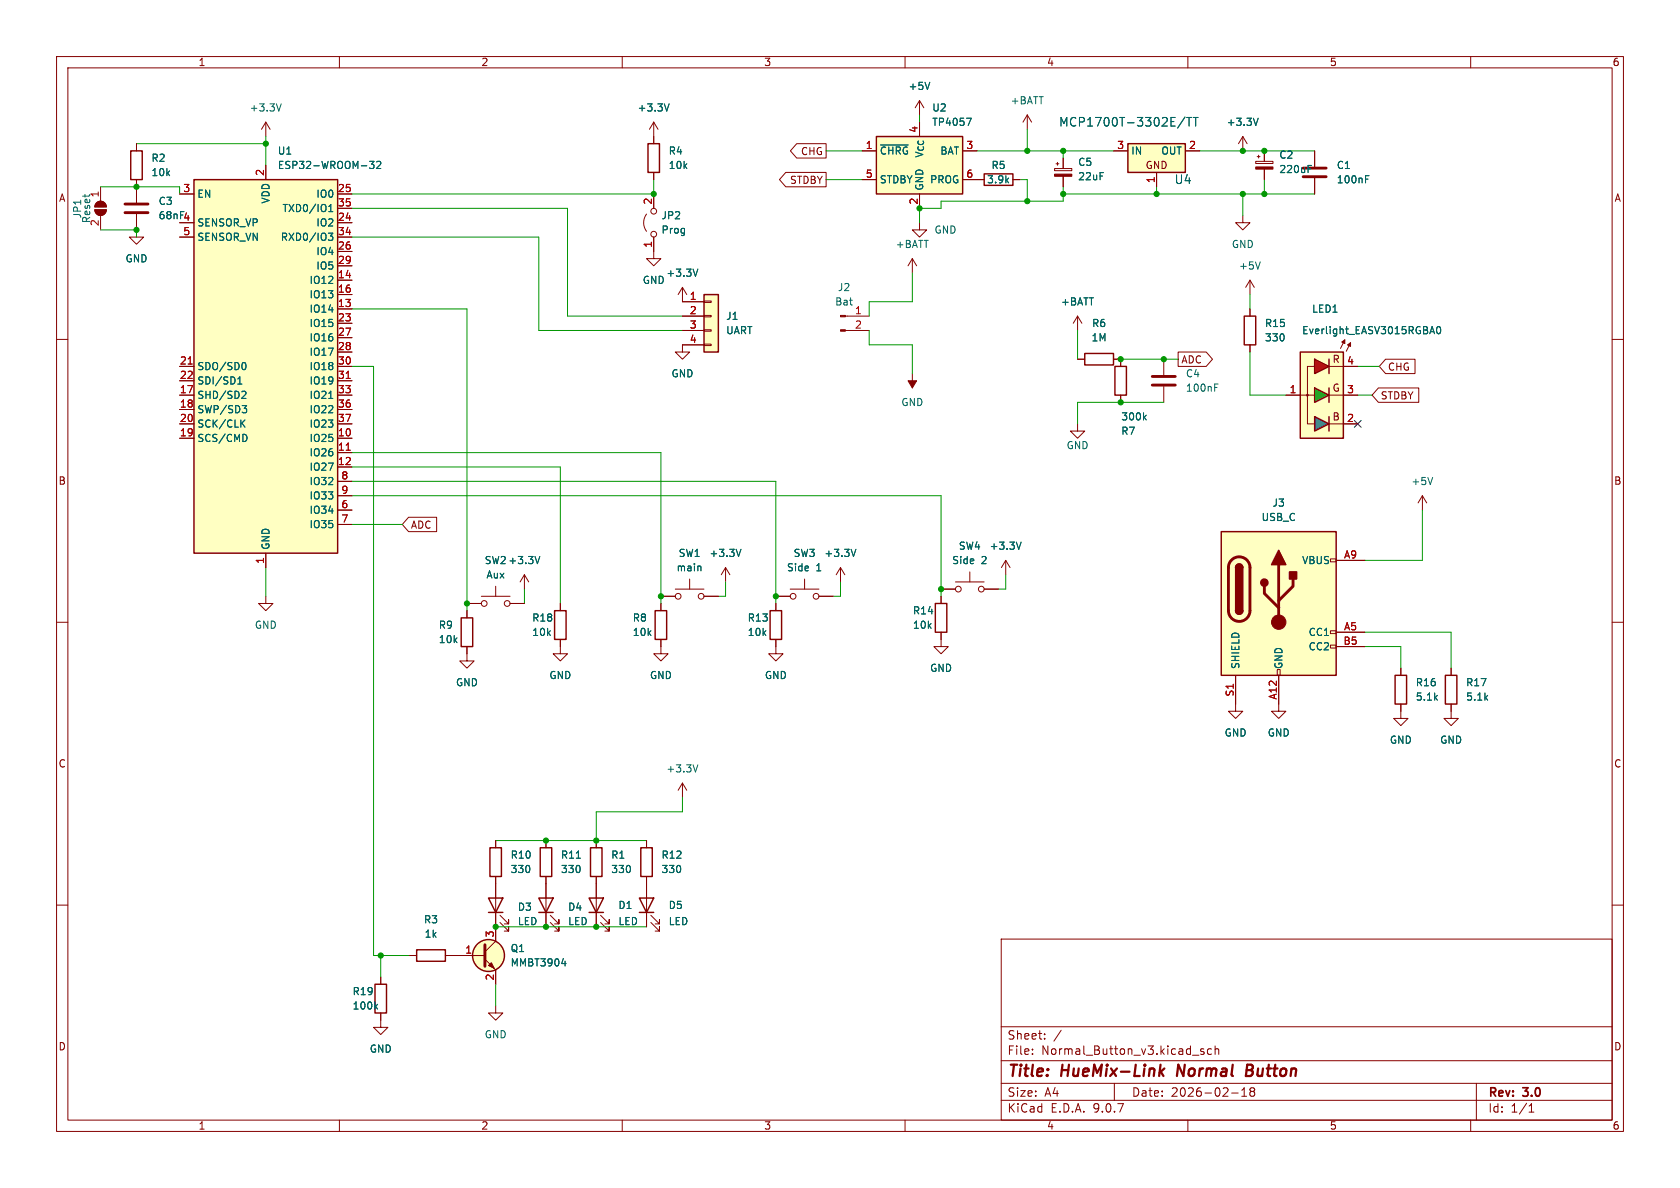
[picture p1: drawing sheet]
<svg xmlns="http://www.w3.org/2000/svg" width="297mm" height="210mm" viewBox="0 0 297 210" stroke-linecap="round" stroke-linejoin="round" font-family="sans-serif">
<g fill="none" stroke="#840000" stroke-width=".18">
<path d="M10 10h277v190h-277zM12 12h273v186h-273zM60 10v2M110 10v2M160 10v2M210 10v2M260 10v2M10 60h2M285 60h2M10 110h2M285 110h2M10 160h2"/>
<path d="M177 166h108v32h-108zM285 160h2M60 198v2M110 198v2M160 198v2M177 194.5h108M177 191.5h108M177 187.5h108M177 181.5h108M182.5 186.3v.1M182.5 185.5v.1M184.7 183.6v.1"/>
<path d="M184.7 182.8v.1M187.6 182.1l-1.3 2M197 191.5v3M210 198v2M210.8 186.5h1.2M212.8 185.5l-.3-.1-.3 .2 .1 .2 .5 .2v.3h-.6M214.2 185.5l-.5-.1-.2 .3v.4l.1 .2h.6M214.8 185.5l.2-.1 .4 .1 .1 .9M214.8 184.9v1.5M217.7 193.2h1.2M219.5 193.8h.9M219.5 192.7l.5-.4v1.5"/>
<path d="M221.2 192.9l-.2 .3v.5l.2 .1 .5-.1 .1-.2-.1-.4-.2-.2M221.2 192.9l-.2-.2 .2-.4 .5 .1 .1 .2-.3 .3M221.2 192.9h.3M260 198v2M261 191.5v6.5M270.3 196.6h.9M270.3 195.5l.4-.4v1.5"/>
</g>
<path d="M205.2 189.4l.5 .8M205.8 188.9l-.8 .7M208.3 188.2l-.2 2M220.4 189.2h.7M221.1 189.2l.2 .1M221.2 188.2h-.7l-.2 2 .9-.1M221.3 189.1l-.2 .1" fill="none" stroke="#840000" stroke-width=".4"/>
<path d="M199.4 25.4h10.1v5.1h-10.1z" fill="#ffffc2"/>
<path d="M199.4 25.4h10.1v5.1h-10.1z" fill="none" stroke="#840000" stroke-width=".25"/>
<path d="M196.8 26.7h2.6M204.5 30.5v2.5M209.5 26.7h2.6" fill="none" stroke="#840000" stroke-width=".18"/>
<path d="M209.5 20.7l-1.3 1.9M209.8 20.8h.9M210.2 20.8v1.5M210.9 20.8h.9M211.4 20.8v1.5" fill="none" stroke="#006464" stroke-width=".18"/>
<path d="M154.9 24.1h15.3v10.2h-15.3z" fill="#ffffc2"/>
<g fill="none" stroke="#840000" stroke-width=".25">
<path d="M114.6 25.4h2v5.1h-2zM154.9 24.1h15.3v10.2h-15.3zM191.8 62.5h5v2h-5zM197.1 64.8h2v5.1h-2zM104.1 158.8h2.6l-1.3 2.5zM113 158.8h2.6l-1.3 2.5zM66.3 174h2v5.1h-2zM104.1 161.3h2.6M113 161.3h2.6"/>
<circle cx="86.4" cy="168.9" r="2.82"/>
</g>
<g fill="none" stroke="#840000" stroke-width=".18">
<path d="M114.3 37.8a2.54 2.54 0 0 0 0 3.1M115.6 21.6l-.8 1.3M115.6 21.6l.7 1.3M115.6 21.6v3.8M115.6 30.5v1.3M115.6 34.3v2.5M152.4 26.7h2.5M152.4 31.8h2.5M162.6 39.4v1.2h1.2l-1.2 1.3-1.3-1.3h1.3M162.6 34.3v2.5M170.2 26.7h2.5M170.2 31.8h2.5"/>
<path d="M181.6 20.3l-.8 1.3M181.6 20.3l.8 1.3M181.6 20.3v2.6M24.1 40.6v1.3h1.3l-1.3 1.3-1.2-1.3h1.2M115.6 41.9v3.8h1.2l-1.2 1.3-1.3-1.3h1.3M149.5 55.9h4.2M149.5 58.4h4.2M161.3 45.7v2.6M161.3 45.7l-.8 1.3M161.3 45.7l.8 1.3M161.3 66v2.6M190.5 74.9v1.3h1.3l-1.3 1.3-1.3-1.3h1.3"/>
<path d="M190.5 63.5h1.3M196.8 63.5h1.3v1.3M198.1 69.9v1.2M177.8 99.1l-.8 1.2M177.8 99.1l.8 1.2M177.8 99.1v2.5M128.3 100.3l-.8 1.3M128.3 100.3l.7 1.3M128.3 100.3v2.6M148.6 100.3l-.8 1.3M148.6 100.3l.8 1.3M148.6 100.3v2.6"/>
<path d="M166.4 104.1h2.5M168.9 102.9h5.1M171.4 101.1v1.8M174 104.1h2.5M105.4 156.2v7.6M114.3 156.2v7.6M67.3 179.1v2.5h1.3l-1.3 1.3-1.3-1.3h1.3M67.3 172.7v1.3M80 168.9h5.7M85.7 169.5l1.9 2v2.5M87.6 177.8v1.3h1.3l-1.3 1.2-1.2-1.2h1.2M87.6 163.8v2.6l-1.9 1.9"/>
<path d="M106.2 163.1l1.5 1.5v-.8v.8h-.8M106.2 161.8l1.5 1.5v-.7v.7h-.8M115.1 163.1l1.5 1.5v-.8v.8h-.8M115.1 161.8l1.5 1.5v-.7v.7h-.8"/>
<circle cx="115.6" cy="37.3" r=".51"/>
<circle cx="115.6" cy="41.4" r=".51"/>
<circle cx="169.4" cy="104.1" r=".51"/>
<circle cx="173.5" cy="104.1" r=".51"/>
</g>
<path d="M118.3 18.4l-.4 1.2M155.7 25.6h4.9M170.9 20.9h.8l-.5 1.3M202.3 73.8l.3 .4M202.6 73.4l-.4 .5M131 97.1l-.4 1.3M151.3 97.1l-.4 1.3M180.5 95.8l-.4 1.3M66.4 177.9l.4 .5M66.8 177.5l-.5 .5M99.3 170.3h.8M99.9 169.9v.9" fill="none" stroke="#006464" stroke-width=".18"/>
<g fill="#840000" stroke="#840000" stroke-width=".18">
<path d="M160.5 67.3h1.6l-.8 1.3z"/>
<path d="M86.4 170.7l.5-.5 .5 1z"/>
<path d="M148.6 55.8h.9v.2h-.9z"/>
<path d="M148.6 58.3h.9v.2h-.9z"/>
</g>
<circle cx="86.4" cy="168.9" r="2.82" fill="#ffffc2" stroke="#ffffc2" stroke-width=".18"/>
<path d="M85.7 167v3.8" fill="none" stroke="#840000" stroke-width=".51"/>
<path d="M124.5 52.1h2.5v10.1h-2.5z" fill="#ffffc2"/>
<g fill="none" stroke="#840000" stroke-width=".25">
<path d="M124.5 52.1h2.5v10.1h-2.5zM81.5 109.2h2.1v5.1h-2.1zM98 108h2.1v5h-2.1zM115.8 108h2.1v5h-2.1zM136.1 108h2.1v5h-2.1zM165.4 106.7h2v5.1h-2zM246.6 119.4h2.1v5.1h-2.1zM255.5 119.4h2.1v5.1h-2.1zM86.4 158.8h2.5l-1.3 2.5zM86.6 149.9h2v5h-2zM95.2 158.8h2.6l-1.3 2.5zM95.5 149.9h2v5h-2z"/>
<path d="M104.4 149.9h2v5h-2zM113.3 149.9h2v5h-2zM73.7 167.9h5v2h-5zM86.4 161.3h2.5M95.2 161.3h2.6"/>
</g>
<g fill="none" stroke="#840000" stroke-width=".18">
<path d="M120.6 50.8v2.5h3.9M120.6 55.9h3.9M120.6 58.4h3.9M120.6 50.8l-.7 1.3M120.6 50.8l.8 1.3M124.5 53.2h1.2v.3h-1.2zM124.5 55.8h1.2v.2h-1.2zM124.5 58.3h1.2v.2h-1.2zM124.5 60.8h1.2v.3h-1.2zM124.5 61h-3.9v1.2h1.3l-1.3 1.3-1.2-1.3h1.2M82.5 114.3v2.5h1.3l-1.3 1.3-1.2-1.3h1.2M82.5 108v1.2"/>
<path d="M82.5 106.7h2.6M85.1 105.4h5.1M87.6 103.6v1.8M90.2 106.7h2.5M92.7 101.6l-.8 1.3M92.7 101.6l.8 1.3M92.7 101.6v2.5M99.1 113v2.6h1.2l-1.2 1.2-1.3-1.2h1.3M99.1 106.7v1.3M116.8 113v2.6h1.3l-1.3 1.2-1.2-1.2h1.2M116.8 105.4h2.6M116.8 106.7v1.3"/>
<path d="M119.4 104.1h5.1M121.9 102.4v1.7M124.5 105.4h2.5M137.2 113v2.6h1.2l-1.2 1.2-1.3-1.2h1.3M137.2 106.7v1.3M137.2 105.4h2.5M139.7 104.1h5.1M142.2 102.4v1.7M144.8 105.4h2.5M166.4 111.8v2.5h1.2l-1.2 1.3-1.3-1.3h1.3M166.4 105.4v1.3M247.6 118.1v1.3"/>
<path d="M256.5 118.1v1.3M120.6 138.4v2.6M120.6 138.4l-.7 1.3M120.6 138.4l.8 1.3M247.6 124.5v2.5h1.3l-1.3 1.3-1.2-1.3h1.2M256.5 124.5v2.5h1.3l-1.3 1.3-1.2-1.3h1.2M87.6 148.6v1.3M87.6 154.9v8.9M96.5 148.6v1.3M96.5 154.9v8.9M105.4 148.6v1.3M105.4 154.9v1.3"/>
<path d="M114.3 148.6v1.3M114.3 154.9v1.3M72.4 168.9h1.3M78.7 168.9h1.3M88.4 163.1l1.5 1.5v-.8v.8h-.7M88.4 161.8l1.5 1.5v-.7v.7h-.7M97.3 163.1l1.5 1.5v-.8v.8h-.8M97.3 161.8l1.5 1.5v-.7v.7h-.8"/>
<circle cx="85.6" cy="106.7" r=".51"/>
<circle cx="89.7" cy="106.7" r=".51"/>
<circle cx="119.9" cy="105.4" r=".51"/>
<circle cx="124" cy="105.4" r=".51"/>
<circle cx="140.2" cy="105.4" r=".51"/>
<circle cx="144.3" cy="105.4" r=".51"/>
</g>
<path d="M123.4 47.6l-.5 1.2M95.4 98.4l-.4 1.2M123.9 100.1v.8M123.4 135.2l-.5 1.3M101.9 151.7h.7" fill="none" stroke="#006464" stroke-width=".18"/>
<path d="M229.9 62.2h7.6v15.3h-7.6z" fill="#ffffc2"/>
<path d="M232.4 63.5l2.5 1.3-2.5 1.2z" fill="#f01e1e"/>
<path d="M232.4 68.6l2.5 1.3-2.5 1.2z" fill="#1ec81e"/>
<path d="M232.4 73.7l2.5 1.2-2.5 1.3z" fill="#4646c8"/>
<g fill="none" stroke="#840000" stroke-width=".18">
<path d="M219.7 24.1l-.8 1.3M219.7 24.1l.8 1.3M219.7 24.1v2.6M205.7 63.5v2.8M205.7 68.3v2.8M227.3 69.9h5M232.3 64.8h-1.2v10.1h1.2M234.9 69.9h5.1M234.9 64.8h5.1M234.9 74.9h5.1M237.2 60.5l.5 .2M237.7 60.1l-.7 1.5"/>
<path d="M238.3 61l.5 .2M238.8 60.6l-.8 1.5M226.1 124.5v1.2h1.2l-1.2 1.3-1.3-1.3h1.3"/>
<circle cx="231.1" cy="69.8" r=".15"/>
</g>
<path d="M229.9 62.2h7.6v15.3h-7.6zM232.4 63.5l2.5 1.3-2.5 1.2zM232.4 68.6l2.5 1.3-2.5 1.2zM232.4 73.7l2.5 1.2-2.5 1.3zM234.9 63.5v2.5M234.9 68.6v2.5M234.9 73.7v2.5" fill="none" stroke="#840000" stroke-width=".25"/>
<g fill="#840000" stroke="#840000" stroke-width=".18">
<path d="M237.2 60.5l.5-.4v.6z"/>
<path d="M238.3 61l.5-.4v.6z"/>
</g>
<path d="M222.4 20.9l-.4 1.3M252.8 59l.4-1.3 .4 1.3M252.9 58.6h.6M254.2 57.8l.1-.1a.68 .68 0 0 1 .4 .7 .68 .68 0 0 1-.4 .6 .84 .84 0 0 1-.1-1.2zM214.7 68.5h.5M214.7 67.9h.6" fill="none" stroke="#006464" stroke-width=".18"/>
<path d="M203.7 66.5h4.1M203.7 68.1h4.1" fill="none" stroke="#840000" stroke-width=".51"/>
<path d="M215.9 94h20.3v25.4h-20.3z" fill="#ffffc2"/>
<g fill="none" stroke="#840000" stroke-width=".18">
<path d="M162.6 17.8l-.8 1.3M162.6 17.8l.7 1.3M162.6 17.8v2.5M16.8 37.1h2a1.02 1.02 0 0 1-1 1 1.02 1.02 0 0 1-1-1zM17.1 35.9a1.02 1.02 0 0 1 1.1-.3 1.02 1.02 0 0 1 .6 1h-2zM17.8 33v2.6M17.8 38.1v2.5M24.1 25.4v1.3M24.1 31.8v4M24.1 37.8v2.8M47 21.6l-.8 1.3M47 21.6l.8 1.3"/>
<path d="M47 21.6v2.5M172.7 31.8h1.3M179.1 31.8h1.2M219.7 38.1v1.3h1.3l-1.3 1.2-1.3-1.2h1.3M222 28.5h3v.4h-3zM222.2 27.7h.6M222.5 27.4v.5M223.5 26.7v1.8M223.5 29.9v1.9M232.4 26.7v2.8M232.4 31.5v2.8M190.5 55.9l-.8 1.3"/>
<path d="M190.5 55.9l.8 1.3M190.5 55.9v2.5M221 49.5v2.6M221 54.6v1.3M221 49.5l-.8 1.3M221 49.5l.7 1.3M221 61v1.2M235.2 98.8h1v.5h-1zM236.2 99.1h5.1M251.5 87.6l-.8 1.3M251.5 87.6l.7 1.3M251.5 87.6v2.6"/>
<path d="M47 105.4v1.3h1.3l-1.3 1.3-1.3-1.3h1.3M218.4 119.4v6.3h1.3l-1.3 1.3-1.2-1.3h1.2M225.8 118.4h.5v1h-.5zM226.1 119.4v5.1M235.2 111.5h1v.5h-1zM235.2 114h1v.6h-1zM236.2 111.8h5.1M236.2 114.3h5.1"/>
</g>
<path d="M23.1 26.7h2v5.1h-2zM174 30.7h5.1v2.1h-5.1zM220 55.9h2v5.1h-2zM215.9 94h20.3v25.4h-20.3zM218.4 100.3a.64 .64 0 0 1 .7-.6 .64 .64 0 0 1 .6 .6M218.4 108a.64 .64 0 0 0 .7 .6 .64 .64 0 0 0 .6-.6" fill="none" stroke="#840000" stroke-width=".25"/>
<path d="M22.1 36.1h4.1M22.1 37.6h4.1M230.4 29.7h4M230.4 31.2h4M217.7 99a1.9 1.9 0 0 1 2.1-.4 1.9 1.9 0 0 1 1.2 1.7v7.7a1.91 1.91 0 0 1-1.9 1.8 1.91 1.91 0 0 1-1.9-1.8v-7.8l.1-.7zM226.1 99.8v10.2M223.5 103.6v1.3l2.6 2.5M228.6 102.4v1.2l-2.5 2.6" fill="none" stroke="#840000" stroke-width=".51"/>
<g fill="#840000" stroke="#840000" stroke-width=".25">
<path d="M218.4 100.3h1.3v7.7h-1.3z"/>
<path d="M218.6 99.9a.64 .64 0 0 1 .7-.2 .64 .64 0 0 1 .4 .6h-1.3z"/>
<path d="M218.4 108h1.3a.64 .64 0 0 1-.6 .6 .64 .64 0 0 1-.7-.6z"/>
<path d="M226.1 97.3l1.2 2.5h-2.5z"/>
<path d="M228 101.1h1.2v1.3h-1.2z"/>
<circle cx="223.5" cy="103" r=".63"/>
</g>
<g fill="#840000" stroke="#840000" stroke-width=".18">
<path d="M17.1 35.9a1.02 1.02 0 0 1 1.1-.3 1.02 1.02 0 0 1 .6 1h-2z"/>
<path d="M16.8 37.1h2a1.02 1.02 0 0 1-1 1 1.02 1.02 0 0 1-1-1z"/>
<path d="M222 29.5h3v.4h-3z"/>
<circle cx="226.1" cy="110" r="1.27"/>
</g>
<path d="M49.7 18.4l-.4 1.2M164.4 14.5l-.4 1.3M231.3 29.8h.4M231.3 29.2h.6M241.4 31.7h.4M241.4 31.1h.6M222.8 46.3l-.4 1.3M253.3 84.4l-.4 1.3" fill="none" stroke="#006464" stroke-width=".18"/>
<path d="M34.3 31.8h25.4v66h-25.4z" fill="#ffffc2"/>
<path d="M34.3 31.8h25.4v66h-25.4z" fill="none" stroke="#840000" stroke-width=".25"/>
<g fill="none" stroke="#840000" stroke-width=".18">
<path d="M24.1 25.4v1.3M24.1 31.8v4M24.1 37.8v2.8M31.7 34.3h2.6M31.7 39.4h2.6M47 29.2v2.6M59.7 34.3h2.5M59.7 39.4h2.5M59.7 36.8h2.5M115.6 24.1v1.3M115.6 30.5v1.3M115.6 34.3v2.5"/>
<path d="M138.9 30.5h7.1v2.5h-7.1l-1.1-1.2zM140.8 25.4h5.2v2.5h-5.2l-1.1-1.2zM152.4 26.7h2.5M152.4 31.8h2.5M162.6 34.3v2.5M170.2 26.7h2.5M170.2 31.8h3.8M179.1 31.8h1.2M186.4 29.8h3.1v.4h-3.1zM186.7 29h.5M186.9 28.7v.5M188 27.9v1.9"/>
<path d="M188 31.2v1.8M196.8 26.7h2.6M204.5 30.5v2.5M209.5 26.7h2.6M223.5 26.7v1.8M223.5 29.9v1.9M232.4 26.7v2.8M232.4 31.5v2.8M31.7 41.9h2.6M59.7 41.9h2.5M59.7 44.5h2.5M59.7 47h2.5"/>
<path d="M59.7 49.5h2.5M59.7 52.1h2.5M59.7 54.6h2.5M59.7 57.2h2.5M59.7 59.7h2.5M115.6 41.9v2.6M120.6 53.3h3.9M120.6 55.9h3.9M120.6 58.4h3.9M221 54.6v1.3M31.7 64.8h2.6M31.7 67.3h2.6"/>
<path d="M31.7 69.9h2.6M31.7 72.4h2.6M31.7 74.9h2.6M31.7 77.5h2.6M59.7 64.8h2.5M59.7 67.3h2.5M59.7 69.9h2.5M59.7 72.4h2.5M59.7 74.9h2.5M59.7 77.5h2.5M59.7 62.2h2.5M120.6 61h3.9"/>
<path d="M190.5 63.5h1.3M196.8 63.5h1.3v1.3M198.1 69.9v1.2M208.3 62.2h4.9l1.2 1.3-1.2 1.3h-4.9zM221 61v1.2M227.3 69.9h2.6M237.5 64.8h2.5M237.5 69.9h2.5M237.5 74.9h2.5M243.7 68.6h7.1v2.5h-7.1l-1.1-1.2zM245 63.5h5.2v2.5h-5.2l-1.2-1.2zM47 97.8v2.5"/>
<path d="M59.7 80h2.5M59.7 82.6h2.5M59.7 85.1h2.5M59.7 87.6h2.5M59.7 90.2h2.5M59.7 92.7h2.5M72.2 91.4h5v2.6h-5l-1.1-1.3zM236.2 99.1h5.1M82.5 108v1.2M82.5 114.3v1.3M82.5 106.7h2.6M90.2 106.7h2.5"/>
<path d="M99.1 106.7v1.3M99.1 113v1.3M116.8 105.4h2.6M116.8 106.7v1.3M116.8 113v1.3M124.5 105.4h2.5M137.2 106.7v1.3M137.2 113v1.3M137.2 105.4h2.5M144.8 105.4h2.5M166.4 104.1h2.5M166.4 105.4v1.3"/>
<path d="M166.4 111.8v1.2M174 104.1h2.5M218.4 119.4v5.1M226.1 119.4v5.1M236.2 111.8h5.1M236.2 114.3h5.1M247.6 118.1v1.3M256.5 118.1v1.3M247.6 124.5v1.2M256.5 124.5v1.2M87.6 148.6v1.3M87.6 154.9v3.9"/>
<path d="M96.5 148.6v1.3M96.5 154.9v3.9M105.4 148.6v1.3M105.4 154.9v3.9M114.3 148.6v1.3M114.3 154.9v3.9M67.3 172.7v1.3M67.3 179.1v1.2M72.4 168.9h1.3M78.7 168.9h7M87.6 161.3v5.1M87.6 171.5v2.5"/>
<path d="M96.5 161.3v2.5M105.4 161.3v2.5M114.3 161.3v2.5"/>
</g>
<g fill="none" stroke="#006464" stroke-width=".18">
<path d="M118.3 18.4l-.4 1.2M164.4 14.5l-.4 1.3M58.1 37.4h.7M58.1 36.5l.4-.4v1.3M65.3 28.5h.8l-.4 .5 .4 .1v.6l-.2 .1-.6-.1M66.6 28.6l.5-.1 .2 .4-.8 .9h.8M155.7 25.6h4.9M170.9 20.9h.8l-.5 1.3M209.5 20.7l-1.3 1.9M209.8 20.8h.9M210.2 20.8v1.5M210.9 20.8h.9"/>
<path d="M211.4 20.8v1.5M222.4 20.9l-.4 1.3M231.3 29.8h.4M231.3 29.2h.6M241.4 31.7h.4M241.4 31.1h.6M58.1 41.2h.7l-.4 .5 .4 .1v.6l-.2 .1-.5-.1M123.4 47.6l-.5 1.2M252.8 59l.4-1.3 .4 1.3M252.9 58.6h.6M254.2 57.8l.1-.1a.68 .68 0 0 1 .4 .7 .68 .68 0 0 1-.4 .6 .84 .84 0 0 1-.1-1.2zM42 67.9h.8"/>
<path d="M42 67l.4-.4v1.3M42.8 74.8l.5 .7M42.8 71.7h.8l-.4 .5 .3 .1 .1 .4-.2 .3h-.4M42.9 69.2h.5l.1 .3-.8 .9h.8M43.1 64.1a.68 .68 0 0 1 .4 .6 .68 .68 0 0 1-.4 .6M43.3 74.2l-.7 .8M43.4 76.8l.3 .5-.3 .7M58.1 70.4h.7M202.3 73.8l.3 .4M202.6 73.4l-.4 .5M95.4 98.4l-.4 1.2M131 97.1l-.4 1.3"/>
<path d="M151.3 97.1l-.4 1.3M180.5 95.8l-.4 1.3M123.9 100.1v.8M101.9 151.7h.7M66.4 177.9l.4 .5M66.8 177.5l-.5 .5M99.3 170.3h.8M99.9 169.9v.9"/>
</g>
<path d="M33.3 64.4h.7M61.2 66.9h.7M61.2 79.6h.7" fill="none" stroke="#a90000" stroke-width=".18"/>
<path d="M186.4 30.8h3.1v.4h-3.1z" fill="#840000" stroke="#840000" stroke-width=".18"/>
<g fill="none" stroke="#009600" stroke-width=".18">
<path d="M17.8 33h13.9v1.3M24.1 25.4h22.9M47 24.1v5.1M62.2 36.8h38.1v19.1h20.3M115.6 31.8v2.5h-53.4M146 26.7h6.4M146 31.8h6.4M162.6 20.3v1.3M172.7 26.7h24.1M180.3 31.8h1.3v3.8M181.6 22.9v3.8M188 26.7v1.2"/>
<path d="M188 33v2.6h-21.6v1.2h-3.8v2.6M188 34.3h44.4M204.5 33v1.3M212.1 26.7h20.3M219.7 34.3v3.8M223.5 31.8v2.5M17.8 40.6h6.3v1.3M62.2 54.6h20.3v53.4M62.2 41.9h33v16.5h25.4M153.7 58.4v2.6h7.6v5M161.3 48.3v5h-7.6v2.6M190.5 58.4v5.1"/>
<path d="M221 52.1v2.5M62.2 64.8h3.8v104.1h6.4M198.1 63.5h10.2M205.7 71.1h-15.2v3.8M221 62.2v7.7h6.3M240 69.9h2.6M240 64.8h3.8M62.2 92.7h8.9M62.2 87.6h104.2v17.8M62.2 82.6h36.9v24.1M62.2 85.1h75v21.6M62.2 80h54.6v26.7"/>
<path d="M251.5 90.2v8.9h-10.2M47 100.3v5.1M92.7 104.1v2.6M128.3 102.9v2.5h-1.3M148.6 102.9v2.5h-1.3M177.8 101.6v2.5h-1.3M241.3 111.8h15.2v6.3M241.3 114.3h6.3v3.8M87.6 148.6h26.7M120.6 141v2.5h-15.2v5.1M67.3 168.9v3.8M87.6 163.8h26.7"/>
<path d="M87.6 174v3.8"/>
</g>
<path d="M239.4 74.3l1.2 1.2M240.6 74.3l-1.2 1.2" fill="none" stroke="#000084" stroke-width=".18"/>
<g fill="#009600" stroke="#009600" stroke-width=".18">
<circle cx="198.1" cy="71.1" r=".46"/>
<circle cx="166.4" cy="104.1" r=".46"/>
<circle cx="137.2" cy="105.4" r=".46"/>
<circle cx="116.8" cy="105.4" r=".46"/>
<circle cx="219.7" cy="26.7" r=".46"/>
<circle cx="204.5" cy="34.3" r=".46"/>
<circle cx="188" cy="34.3" r=".46"/>
<circle cx="205.7" cy="63.5" r=".46"/>
<circle cx="198.1" cy="63.5" r=".46"/>
<circle cx="181.6" cy="35.6" r=".46"/>
<circle cx="223.5" cy="34.3" r=".46"/>
<circle cx="223.5" cy="26.7" r=".46"/>
<circle cx="219.7" cy="34.3" r=".46"/>
<circle cx="188" cy="26.7" r=".46"/>
<circle cx="82.5" cy="106.7" r=".46"/>
<circle cx="24.1" cy="40.6" r=".46"/>
<circle cx="47" cy="25.4" r=".46"/>
<circle cx="24.1" cy="33" r=".46"/>
<circle cx="96.5" cy="163.8" r=".46"/>
<circle cx="87.6" cy="163.8" r=".46"/>
<circle cx="67.3" cy="168.9" r=".46"/>
<circle cx="96.5" cy="148.6" r=".46"/>
<circle cx="105.4" cy="148.6" r=".46"/>
<circle cx="105.4" cy="163.8" r=".46"/>
<circle cx="181.6" cy="26.7" r=".46"/>
<circle cx="162.6" cy="36.8" r=".46"/>
<circle cx="115.6" cy="34.3" r=".46"/>
</g>
<g font-size="2.8" fill="#840000">
<text x="178" y="190.9">Title:</text>
<text x="187.7" y="190.9">HueMix-Link</text>
<text x="208.9" y="190.9">Normal</text>
<text x="221.9" y="190.9">Button</text>
</g>
<g font-size="2.1" fill="#006464">
<text x="187.1" y="22.6">MCP1700T-3302E/TT</text>
<text x="207.6" y="32.7">U4</text>
</g>
<g font-size="2.1" fill="#840000">
<text x="178" y="184">Sheet:</text>
<text x="178" y="186.7">File:</text>
<text x="184.1" y="186.7">Normal_Button_v3.kicad_sch</text>
<text x="178" y="196.9">KiCad</text>
<text x="178" y="194.1">Size:</text>
<text x="184.7" y="194.1">A4</text>
<text x="185.7" y="196.9">E.D.A.</text>
<text x="193.3" y="196.9">9.0.7</text>
<text x="200" y="194.1">Date:</text>
<text x="207" y="194.1">2026-02-18</text>
<text x="263" y="194.3">Rev:</text>
<text x="263" y="196.9">Id:</text>
<text x="267.1" y="196.9">1/1</text>
<text x="269.4" y="194.3">3.0</text>
</g>
<g font-size="1.8" fill="#840000">
<text x="35" y="11.9">1</text>
<text x="85" y="11.9">2</text>
<text x="135" y="11.9">3</text>
<text x="185" y="11.9">4</text>
<text x="235" y="11.9">5</text>
<text x="285" y="11.9">6</text>
<text x="141.5" y="27.6">CHG</text>
<text x="10.3" y="35.9">A</text>
<text x="139.6" y="32.7">STDBY</text>
<text x="202.4" y="30.1">GND</text>
<text x="285.3" y="35.9">A</text>
<text x="208.8" y="64.5">ADC</text>
<text x="235.5" y="64.4">R</text>
<text x="245.3" y="65.7">CHG</text>
<text x="235.5" y="69.4">G</text>
<text x="244" y="70.8">STDBY</text>
<text x="235.5" y="74.5">B</text>
<text x="10.3" y="85.9">B</text>
<text x="285.3" y="85.9">B</text>
<text x="72.5" y="93.7">ADC</text>
<text x="10.3" y="135.9">C</text>
<text x="285.3" y="135.9">C</text>
<text x="10.3" y="185.9">D</text>
<text x="285.3" y="185.9">D</text>
<text x="35" y="199.9">1</text>
<text x="85" y="199.9">2</text>
<text x="135" y="199.9">3</text>
<text x="185" y="199.9">4</text>
<text x="235" y="199.9">5</text>
<text x="285" y="199.9">6</text>
</g>
<g font-size="1.8" fill="#006464">
<text x="160.5" y="16.1">+5V</text>
<text x="44" y="19.9">+3.3V</text>
<text x="112.6" y="19.9">+3.3V</text>
<text x="164.7" y="19.9">U2</text>
<text x="164.7" y="22.5">TP4057</text>
<text x="178.6" y="18.6">+BATT</text>
<text x="216.8" y="22.5">+3.3V</text>
<text x="26.7" y="28.8">R2</text>
<text x="49" y="27.5">U1</text>
<text x="118.1" y="27.5">R4</text>
<text x="155.4" y="27.5">~{CHRG}</text>
<text x="163.4" y="28" transform="rotate(-90 163.4 28)">V_{CC}</text>
<text x="166.1" y="27.5">BAT</text>
<text x="190.5" y="29.5">C5</text>
<text x="199.9" y="27.5">IN</text>
<text x="205.2" y="27.5">OUT</text>
<text x="226.1" y="28.3">C2</text>
<text x="17.5" y="35" transform="rotate(-90 17.5 35)">1</text>
<text x="26.7" y="31.3">10k</text>
<text x="34.8" y="35.2">EN</text>
<text x="49" y="30.1">ESP32-WROOM-32</text>
<text x="55.8" y="35.2">IO0</text>
<text x="118.1" y="30.1">10k</text>
<text x="155.4" y="32.6">STDBY</text>
<text x="163.4" y="33.8" transform="rotate(-90 163.4 33.8)">GND</text>
<text x="164.3" y="32.6">PROG</text>
<text x="174.4" y="32.6">3.9k</text>
<text x="175.2" y="30.1">R5</text>
<text x="190.5" y="32.1">22uF</text>
<text x="226.1" y="30.8">220uF</text>
<text x="236.2" y="30.1">C1</text>
<text x="236.2" y="32.6">100nF</text>
<text x="14.6" y="38.7" transform="rotate(-90 14.6 38.7)">JP1</text>
<text x="16.2" y="39.6" transform="rotate(-90 16.2 39.6)">Reset</text>
<text x="27.9" y="36.4">C3</text>
<text x="27.9" y="39">68nF 4</text>
<text x="34.8" y="40.2">SENSOR_VP</text>
<text x="47.9" y="36.1" transform="rotate(-90 47.9 36.1)">VDD</text>
<text x="49.8" y="37.7">TXD0/IO1</text>
<text x="55.8" y="40.2">IO2</text>
<text x="116.8" y="39">JP2</text>
<text x="116.8" y="41.5">Prog</text>
<text x="165.1" y="41.5">GND</text>
<text x="22.1" y="46.6">GND</text>
<text x="34.8" y="42.8">SENSOR_VN</text>
<text x="49.5" y="42.8">RXD0/IO3</text>
<text x="55.8" y="45.3">IO4</text>
<text x="55.8" y="47.9">IO5</text>
<text x="158.3" y="44">+BATT</text>
<text x="217.7" y="44">GND</text>
<text x="218.9" y="47.9">+5V</text>
<text x="54.6" y="50.4">IO12</text>
<text x="54.6" y="52.9">IO13</text>
<text x="113.5" y="50.4">GND</text>
<text x="117.7" y="49.1">+3.3V</text>
<text x="148" y="51.7">J2</text>
<text x="54.6" y="55.5">IO14</text>
<text x="54.6" y="58">IO15</text>
<text x="128.3" y="56.7">J1</text>
<text x="128.3" y="59.3">UART</text>
<text x="147.6" y="54.2">Bat</text>
<text x="187.5" y="54.2">+BATT</text>
<text x="193" y="58">R6</text>
<text x="223.5" y="58">R15</text>
<text x="230.1" y="59.3">Everlight_EASV3015RGBA0</text>
<text x="231.9" y="55.5">LED1</text>
<text x="34.8" y="65.6">SDO/SD0</text>
<text x="54.6" y="60.6">IO16</text>
<text x="54.6" y="63.1">IO17</text>
<text x="54.6" y="65.6">IO18</text>
<text x="192.9" y="60.6">1M</text>
<text x="223.5" y="60.6">330</text>
<text x="34.8" y="68.2">SDI/SD1</text>
<text x="34.8" y="70.7">SHD/SD2</text>
<text x="54.6" y="68.2">IO19</text>
<text x="54.6" y="70.7">IO21</text>
<text x="118.6" y="66.9">GND</text>
<text x="159.3" y="72">GND</text>
<text x="209.6" y="66.9">C4</text>
<text x="209.6" y="69.4">100nF</text>
<text x="34.8" y="73.3">SWP/SD3</text>
<text x="34.8" y="75.8">SCK/CLK</text>
<text x="54.6" y="73.3">IO22</text>
<text x="54.6" y="75.8">IO23</text>
<text x="198.1" y="77.1">R7</text>
<text x="198.1" y="74.5">300k</text>
<text x="34.8" y="78.3">SCS/CMD</text>
<text x="54.6" y="78.3">IO25</text>
<text x="54.6" y="80.9">IO26</text>
<text x="54.6" y="83.4">IO27</text>
<text x="188.5" y="79.6">GND</text>
<text x="54.6" y="86">IO32</text>
<text x="54.6" y="88.5">IO33</text>
<text x="224.9" y="89.8">J3</text>
<text x="249.4" y="86">+5V</text>
<text x="54.6" y="91">IO34</text>
<text x="54.6" y="93.6">IO35</text>
<text x="222.9" y="92.3">USB_C</text>
<text x="47.9" y="97.3" transform="rotate(-90 47.9 97.3)">GND</text>
<text x="85.6" y="99.9">SW2 +3.3V</text>
<text x="119.5" y="101.2">main</text>
<text x="119.9" y="98.7">SW1</text>
<text x="125.3" y="98.7">+3.3V</text>
<text x="139" y="101.2">Side</text>
<text x="140.2" y="98.7">SW3</text>
<text x="144.2" y="101.2">1</text>
<text x="145.6" y="98.7">+3.3V</text>
<text x="168.2" y="99.9">Side</text>
<text x="169.4" y="97.4">SW4</text>
<text x="173.5" y="99.9">2</text>
<text x="174.9" y="97.4">+3.3V</text>
<text x="230.1" y="99.9">VBUS</text>
<text x="85.9" y="102.5">Aux</text>
<text x="45" y="111.4">GND</text>
<text x="77.5" y="111.4">R9</text>
<text x="77.5" y="113.9">10k</text>
<text x="94" y="112.6">10k</text>
<text x="94" y="110.1">R18</text>
<text x="111.8" y="110.1">R8</text>
<text x="111.8" y="112.6">10k</text>
<text x="132.1" y="112.6">10k</text>
<text x="132.1" y="110.1">R13</text>
<text x="161.3" y="111.4">10k</text>
<text x="161.3" y="108.8">R14</text>
<text x="231.3" y="112.6">CC1</text>
<text x="164.3" y="119">GND</text>
<text x="219.3" y="118.4" transform="rotate(-90 219.3 118.4)">SHIELD</text>
<text x="226.9" y="118.4" transform="rotate(-90 226.9 118.4)">GND</text>
<text x="231.3" y="115.2">CC2</text>
<text x="80.5" y="121.5">GND</text>
<text x="97" y="120.2">GND</text>
<text x="114.8" y="120.2">GND</text>
<text x="135.1" y="120.2">GND</text>
<text x="250.2" y="124.1">5.1k</text>
<text x="250.2" y="121.5">R16</text>
<text x="259.1" y="124.1">5.1k</text>
<text x="259.1" y="121.5">R17</text>
<text x="216.4" y="130.4">GND</text>
<text x="224" y="130.4">GND</text>
<text x="245.6" y="131.7">GND</text>
<text x="254.5" y="131.7">GND</text>
<text x="117.7" y="136.8">+3.3V</text>
<text x="90.2" y="154.5">330</text>
<text x="90.2" y="152">R10</text>
<text x="99.1" y="154.5">330</text>
<text x="99.1" y="152">R11</text>
<text x="108" y="152">R1</text>
<text x="108" y="154.5">330</text>
<text x="116.8" y="154.5">330</text>
<text x="116.8" y="152">R12</text>
<text x="91.4" y="161.2">D3</text>
<text x="100.3" y="161.2">D4</text>
<text x="109.2" y="160.9">D1</text>
<text x="118.1" y="160.9">D5</text>
<text x="74.9" y="163.4">R3</text>
<text x="75" y="166">1k</text>
<text x="91.4" y="163.7">LED</text>
<text x="100.3" y="163.7">LED</text>
<text x="109.2" y="163.7">LED</text>
<text x="118.1" y="163.7">LED</text>
<text x="90.2" y="168.5">Q1</text>
<text x="90.2" y="171">MMBT3904</text>
<text x="62.2" y="176.1">R19</text>
<text x="62.2" y="178.7">100k</text>
<text x="85.6" y="183.7">GND</text>
<text x="65.3" y="186.3">GND</text>
</g>
<g font-size="1.8" fill="#a90000">
<text x="162.3" y="23.6" transform="rotate(-90 162.3 23.6)">4</text>
<text x="153" y="26.4">1</text>
<text x="170.7" y="26.4">3</text>
<text x="197.4" y="26.4">3</text>
<text x="210.1" y="26.4">2</text>
<text x="32.3" y="34">3</text>
<text x="46.7" y="31.2" transform="rotate(-90 46.7 31.2)">2</text>
<text x="59.6" y="34">25</text>
<text x="153" y="31.5">5</text>
<text x="170.7" y="31.5">6</text>
<text x="204.2" y="32.5" transform="rotate(-90 204.2 32.5)">1</text>
<text x="17.5" y="40.1" transform="rotate(-90 17.5 40.1)">2</text>
<text x="32.3" y="41.7">5</text>
<text x="59.6" y="36.6">35</text>
<text x="59.6" y="39.1">24</text>
<text x="59.6" y="41.7">34</text>
<text x="115.3" y="36.3" transform="rotate(-90 115.3 36.3)">2</text>
<text x="162.3" y="36.3" transform="rotate(-90 162.3 36.3)">2</text>
<text x="59.6" y="44.2">26</text>
<text x="59.6" y="46.7">29</text>
<text x="115.3" y="43.9" transform="rotate(-90 115.3 43.9)">1</text>
<text x="59.6" y="49.3">14</text>
<text x="59.6" y="51.8">16</text>
<text x="121.8" y="53.1">1</text>
<text x="59.6" y="54.4">13</text>
<text x="59.6" y="56.9">23</text>
<text x="59.6" y="59.4">27</text>
<text x="121.8" y="55.6">2</text>
<text x="121.8" y="58.2">3</text>
<text x="151.1" y="55.6">1</text>
<text x="151.1" y="58.2">2</text>
<text x="31.7" y="64.5">21</text>
<text x="59.6" y="62">28</text>
<text x="59.6" y="64.5">30</text>
<text x="121.8" y="60.7">4</text>
<text x="238.1" y="64.5">4</text>
<text x="31.7" y="67.1">22</text>
<text x="31.7" y="69.6">17</text>
<text x="59.6" y="67.1">31</text>
<text x="59.6" y="69.6">33</text>
<text x="227.9" y="69.6">1</text>
<text x="238.1" y="69.6">3</text>
<text x="31.7" y="72.1">18</text>
<text x="31.7" y="74.7">20</text>
<text x="31.7" y="77.2">19</text>
<text x="59.6" y="72.1">36</text>
<text x="59.6" y="74.7">37</text>
<text x="59.6" y="77.2">10</text>
<text x="238.1" y="74.7">2</text>
<text x="59.6" y="79.8">11</text>
<text x="59.6" y="82.3">12</text>
<text x="60.3" y="84.8">8</text>
<text x="60.3" y="87.4">9</text>
<text x="60.3" y="89.9">6</text>
<text x="60.3" y="92.5">7</text>
<text x="46.7" y="99.8" transform="rotate(-90 46.7 99.8)">1</text>
<text x="237.5" y="98.8">A9</text>
<text x="237.5" y="111.5">A5</text>
<text x="237.4" y="114">B5</text>
<text x="218.2" y="123.2" transform="rotate(-90 218.2 123.2)">S1</text>
<text x="225.8" y="123.8" transform="rotate(-90 225.8 123.8)">A12</text>
<text x="87.4" y="165.8" transform="rotate(-90 87.4 165.8)">3</text>
<text x="82.2" y="168.7">1</text>
<text x="87.4" y="173.4" transform="rotate(-90 87.4 173.4)">2</text>
</g>
</svg>
